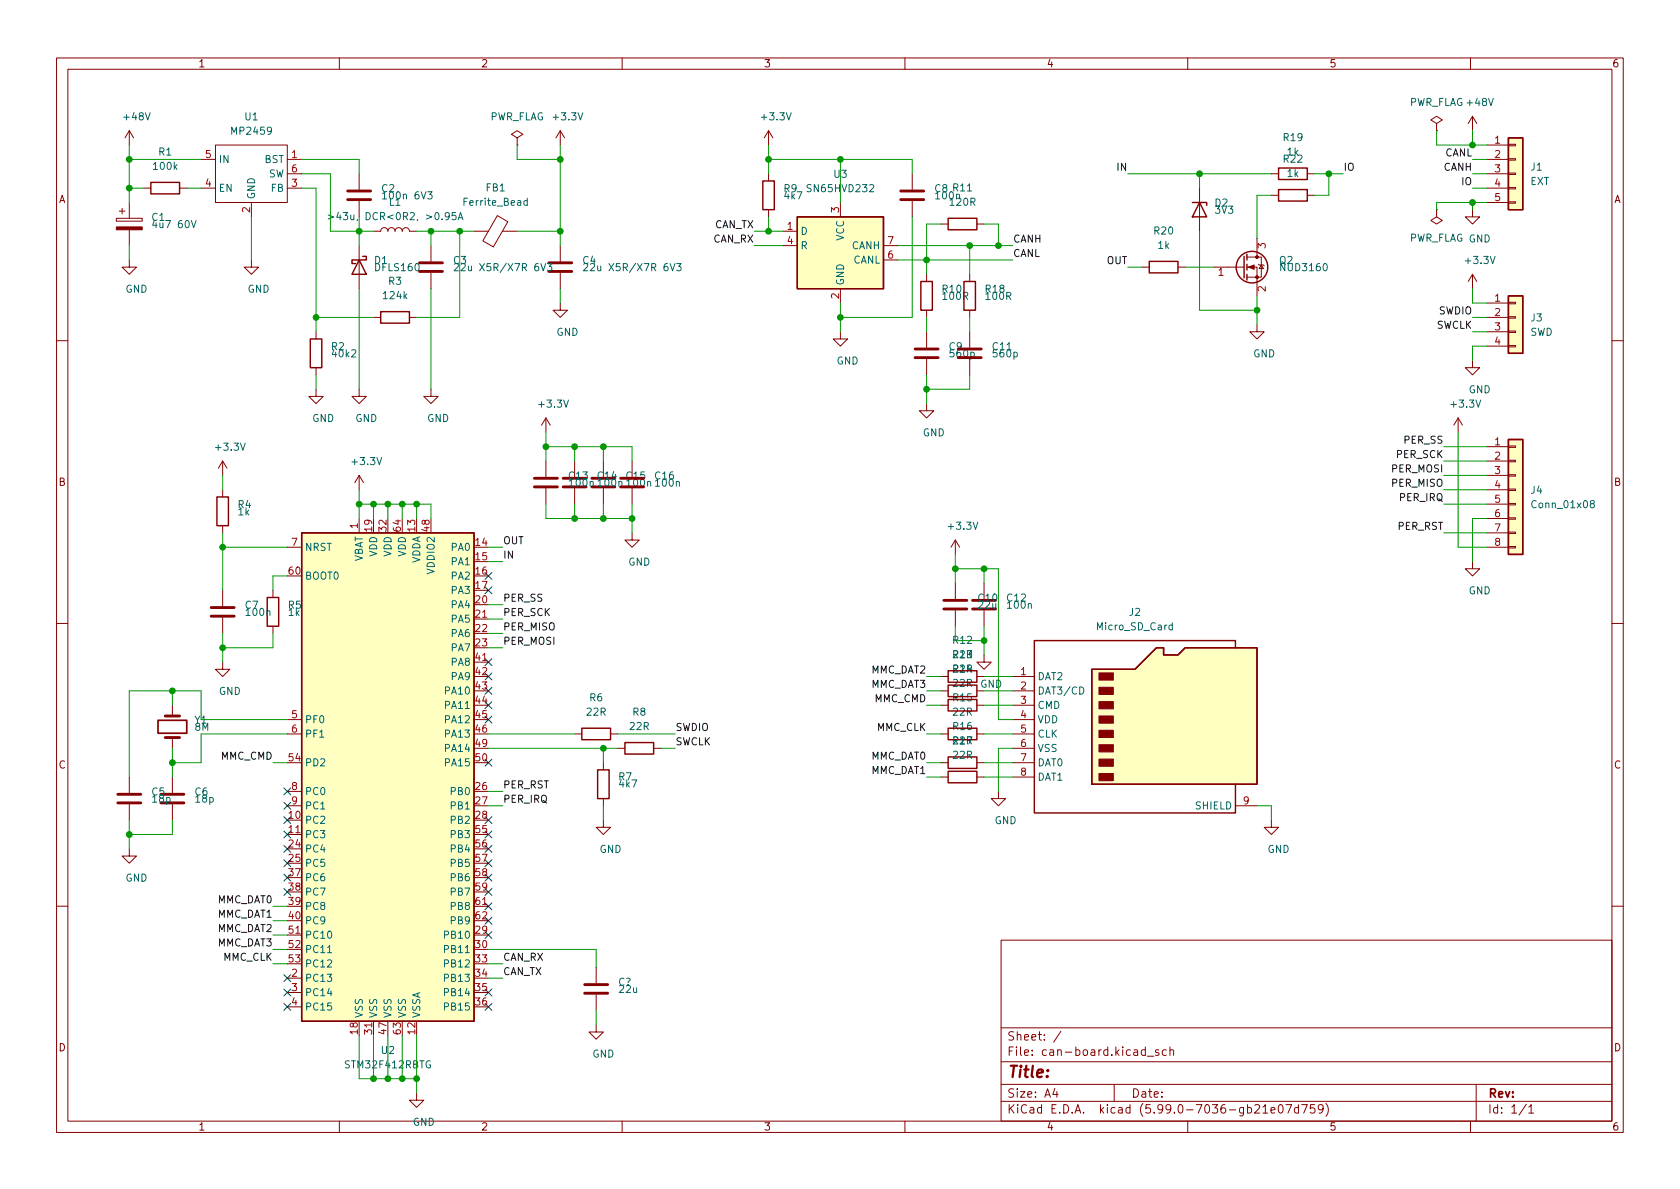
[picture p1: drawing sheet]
<svg xmlns="http://www.w3.org/2000/svg" width="297mm" height="210mm" viewBox="0 0 297 210" stroke-linecap="round" stroke-linejoin="round" font-family="sans-serif">
<g fill="none" stroke="#840000" stroke-width=".18">
<path d="M10 10.2h277v190.1h-277zM12 12.2h273v186.1h-273zM60 10.2v2M110 10.2v2M160 10.2v2M210 10.2v2M260 10.2v2M20.6 38.6h4.5v.5h-4.5zM21.1 37.3h1M21.6 36.8v1M22.9 23.1l-.8 1.3M22.9 23.1v2.5"/>
<path d="M22.9 35.8v2.8M22.9 23.1l.7 1.3M25.4 33.3h1.3M31.7 33.3h1.3M35.6 28.2h2.5M35.6 33.3h2.5M38.1 25.6h12.7v10.2h-12.7zM44.4 35.8v2.5M50.8 30.7h2.5M50.8 28.2h2.5M50.8 33.3h2.5M63.5 30.7v2.8"/>
<path d="M63.5 35.6v2.7M87.9 38.1l1.9 1.1-2.6 4.5-1.8-1.1zM91.4 24.4l1.1-.7-1.1-.6-1 .6 1 .7v1.2M91.4 25.6h.1M99.1 23.1v2.5M99.1 23.1l-.8 1.3M99.1 23.1l.7 1.3M135.9 23.1l-.8 1.3M135.9 23.1v2.5M135.9 30.7v1.3M135.9 37.1v1.2M135.9 23.1l.8 1.3"/>
<path d="M148.6 35.8v2.5M161.3 30.7v2.8M161.3 35.6v2.7M166.4 39.6h1.2M172.7 39.6h1.3M212.1 33.3v7.6M224.8 34.5h1.3M224.8 30.7h1.3M231.1 34.5h1.3M231.1 30.7h1.3M254 21.8l1-.6-1-.6-1 .6 1 .6v1.3M254 23.1h.1"/>
<path d="M254 37.1v1.2l1 .7-1 .6-1-.6 1-.7M254 37.1h.1M260.3 37.1v1.2h1.3l-1.3 1.3-1.2-1.3h1.2M260.3 20.6l-.7 1.2M260.3 20.6v2.5M260.3 20.6l.8 1.2M262.9 30.7h3.8M262.9 28.2h3.8M262.9 33.3h3.8M262.9 25.6h3.8M262.9 35.8h3.8M266.7 35.7h1.3v.2h-1.3z"/>
<path d="M266.7 33.1h1.3v.3h-1.3zM266.7 28.1h1.3v.2h-1.3zM266.7 25.5h1.3v.3h-1.3zM266.7 30.6h1.3v.3h-1.3zM22.9 46v1.2h1.2l-1.2 1.3-1.3-1.3h1.3M22.9 40.6v2.8M44.4 46v1.2h1.3l-1.3 1.3-1.2-1.3h1.2M55.9 58.7v1.2M63.5 43.4v7.6M66 40.9h1.3a.64 .64 0 0 1 .6-.6 .64 .64 0 0 1 .7 .6 .64 .64 0 0 1 .6-.6 .64 .64 0 0 1 .6 .6 .64 .64 0 0 1 .7-.6 .64 .64 0 0 1 .6 .6 .64 .64 0 0 1 .7-.6 .64 .64 0 0 1 .6 .6h1.3M66 56.1h1.3M72.4 56.1h1.3"/>
<path d="M76.2 43.4v2.8M76.2 48.3v2.7M83.8 40.9h2.6M88.8 40.9h2.6M99.1 53.6v1.3h1.2l-1.2 1.2-1.3-1.2h1.3M99.1 43.4v2.8M99.1 48.3v2.7M138.4 40.9h2.6M138.4 43.4h2.6M148.6 58.7v1.2h1.3l-1.3 1.3-1.3-1.3h1.3M148.6 51v2.6M156.2 43.4h2.5"/>
<path d="M156.2 46h2.5M163.8 48.5v1.3M163.8 54.9v1.2M163.8 58.7v2.8M171.4 48.5v1.3M171.4 54.9v1.2M171.4 58.7v2.8M201.9 47.2h1.3M208.3 47.2h1.2M214.6 47.2h5.4M220.5 47.2h1.7v5.1M220.5 45.5h2.5v3.5h-2.5"/>
<path d="M222.2 57.4v1.3h1.3l-1.3 1.2-1.2-1.2h1.2M222.2 42.2v3.3M222.5 46.7l.1 .2h.8l.1 .1M223 46.9l.4 .6h-.8zM260.3 48.5v2.5M260.3 48.5l-.7 1.3M260.3 48.5l.8 1.3M262.9 56.1h3.8M262.9 53.6h3.8M262.9 58.7h3.8M266.7 58.5h1.3v.3h-1.3zM266.7 53.5h1.3v.2h-1.3z"/>
<path d="M266.7 56h1.3v.3h-1.3zM10 60.2h2M55.9 68.8v1.3h1.2l-1.2 1.3-1.3-1.3h1.3M55.9 65v1.3M63.5 68.8v1.3h1.3l-1.3 1.3-1.3-1.3h1.3M76.2 68.8v1.3h1.3l-1.3 1.3-1.3-1.3h1.3M96.5 73.9v2.5M96.5 73.9l-.7 1.3M96.5 73.9l.8 1.3M163.8 71.4v1.2h1.3l-1.3 1.3-1.2-1.3h1.2M163.8 63.5v2.8M171.4 63.5v2.8"/>
<path d="M257.8 73.9l-.8 1.3M257.8 73.9v2.5M257.8 73.9l.8 1.3M260.3 63.7v1.3h1.3l-1.3 1.3-1.2-1.3h1.2M262.9 79h3.8M262.9 61.2h3.8M266.7 78.9h1.3v.2h-1.3zM266.7 61.1h1.3v.2h-1.3zM285 60.2h2M39.4 81.5l-.8 1.3M39.4 81.5v2.6M39.4 86.6v1.3"/>
<path d="M39.4 93v1.2M39.4 81.5l.7 1.3M50.8 96.8h2.5M63.5 84.1v2.5M63.5 91.7v2.5M63.5 84.1l-.8 1.2M63.5 84.1l.8 1.2M96.5 81.5v2.8M96.5 86.4v2.7M101.6 81.5v2.8M101.6 86.4v2.7M106.7 81.5v2.8"/>
<path d="M106.7 86.4v2.7M111.8 94.2v1.3h1.2l-1.2 1.3-1.3-1.3h1.3M111.8 81.5v2.8M111.8 86.4v2.7M168.9 95.5l-.8 1.3M168.9 95.5v2.5M168.9 95.5l.8 1.3M260.3 99.3v1.3h1.3l-1.3 1.2-1.2-1.2h1.2M262.9 81.5h3.8M262.9 84.1h3.8M262.9 86.6h3.8M262.9 89.1h3.8"/>
<path d="M262.9 91.7h3.8M262.9 94.2h3.8M262.9 96.8h3.8M266.7 91.6h1.3v.2h-1.3zM266.7 94.1h1.3v.3h-1.3zM266.7 96.6h1.3v.3h-1.3zM266.7 89h1.3v.3h-1.3zM266.7 83.9h1.3v.3h-1.3zM266.7 81.4h1.3v.3h-1.3zM266.7 86.5h1.3v.2h-1.3zM10 110.2h2M39.4 117.1v1.3h1.2l-1.2 1.2-1.3-1.2h1.3"/>
<path d="M39.4 104.4v2.8M39.4 109.2v2.8M48.3 104.4v1.3M48.3 110.7v1.3M83.8 109.5h2.6M83.8 117.1h2.6M166.4 119.6h1.2M168.9 103.1v2.8M168.9 107.9v2.8M172.7 119.6h1.3M174 115.8v1.3h1.3l-1.3 1.3-1.3-1.3h1.3M174 103.1v2.8"/>
<path d="M174 107.9v2.8M179.1 119.6h3.8M285 110.2h2M22.9 137.4v2.8M30.5 124.7v1.9M30.5 130.4v1.9M30.5 137.4v2.8M50.8 129.8h2.5M50.8 127.2h2.5M50.8 139.9h2.5M101.6 129.8h1.3M106.7 134.9v1.2"/>
<path d="M107.9 129.8h1.3M109.2 132.3h1.3M115.6 132.3h1.2M166.4 129.8h1.2M166.4 122.2h1.2M166.4 124.7h1.2M166.4 134.9h1.2M166.4 137.4h1.2M172.7 129.8h1.3M172.7 122.2h1.3M172.7 124.7h1.3M172.7 134.9h1.3"/>
<path d="M172.7 137.4h1.3M176.5 139.9v1.3h1.3l-1.3 1.3-1.2-1.3h1.2M179.1 132.3h3.8M179.1 129.8h3.8M179.1 122.2h3.8M179.1 124.7h3.8M179.1 127.2h3.8M179.1 134.9h3.8M179.1 137.4h3.8M22.9 150.1v1.3h1.2l-1.2 1.2-1.3-1.2h1.3M22.9 142.2v2.8M30.5 142.2v2.8"/>
<path d="M50.8 142.5h2.5M50.8 147.6h2.5M106.7 145v1.3h1.2l-1.2 1.3-1.3-1.3h1.3M106.7 141.2v1.3M218.4 142.5h3.8M224.8 145v1.3h1.3l-1.3 1.3-1.3-1.3h1.3M10 160.2h2M50.8 173h2.5M50.8 175.5h2.5M50.8 178h2.5M50.8 165.3h2.5M83.8 160.3h2.6"/>
<path d="M105.4 171.1v2.8M105.4 175.9v2.8M177 166.3h108v32h-108zM285 160.2h2M60 198.3v2M66 180.6v2.5M73.7 193.3v1.3h1.2l-1.2 1.2-1.3-1.2h1.3M105.4 181.2v1.3h1.3l-1.3 1.3-1.3-1.3h1.3M110 198.3v2M160 198.3v2M177 194.8h108M177 191.8h108"/>
<path d="M177 187.8h108M177 181.8h108M186.5 192.5l-.4 1h1M186.9 193v1M187.6 182.4l-1.3 1.9M197 191.8v3M202.5 185.7l-.4-.1-.3 .3v.4l.1 .3h.6M202.5 185.1v1.5M202.9 186.8h1.1M204.9 185.7l-.4-.1-.2 .2 .1 .3 .5 .1v.4h-.6M206.2 185.7l-.4-.1-.3 .3v.4l.1 .3h.6M206.9 185.8l.2-.2 .3 .1 .1 .9"/>
<path d="M206.9 185.1v1.5M210 198.3v2M223.3 195.8l.4-.5v1.5M223.3 196.8h.8M224.7 196.3l.7-.1v-.3l-.5-.1-.2 .2 .1 .8h.6M226.2 195.4l.2-.1a.81 .81 0 0 1 .5 .7 .81 .81 0 0 1-.3 .8h-.1a.81 .81 0 0 1-.6-.6 .81 .81 0 0 1 .3-.8zM227.4 195.3h1l-.7 1.5M229.6 195.9l-.5-.1-.2 .3v.4l.1 .3h.6M229.6 195.3v1.5M230.1 195.3h1l-.6 1.5M232.4 195.3h-.7l-.1 .7 .3-.1 .5 .1 .1 .2-.1 .5-.2 .1-.6-.1M233.9 196l-.3 .3-.4-.1-.1-.2 .1-.6 .4-.1 .3 .2a.99 .99 0 0 1-.4 1.3h-.3"/>
<path d="M234.4 195.1a1.72 1.72 0 0 1 0 2.3M260 198.3v2M261 191.8v6.5M269.9 195.3l-1.3 1.9M270.3 195.8l.4-.5v1.5M270.3 196.8h.9"/>
</g>
<g fill="none" stroke="#840000" stroke-width=".25">
<path d="M26.7 32.3h5v2h-5zM134.9 32h2v5.1h-2zM141 38.3h15.2v12.7h-15.2zM167.6 38.6h5.1v2h-5.1zM210.8 35.8h2.6v.5M212.1 35.8l1.3 2.5h-2.6zM226.1 33.5h5v2.1h-5zM226.1 29.7h5v2h-5zM266.7 24.4h2.5v12.7h-2.5zM54.9 59.9h2v5.1h-2zM63.5 46l1.3 2.5h-2.6zM64.1 45.3h.7v.7h-2.6v.6h.7"/>
<path d="M67.3 55.1h5.1v2h-5.1zM162.8 49.8h2v5.1h-2zM170.4 49.8h2.1v5.1h-2.1zM203.2 46.2h5.1v2.1h-5.1zM220 45.3v3.8M220.5 45v1M220.5 46.7v1M220.5 48.5v1M266.7 52.3h2.5v10.2h-2.5zM266.7 77.7h2.5v20.3h-2.5zM38.4 87.9h2v5.1h-2zM53.3 94.2h30.5v86.4h-30.5z"/>
<path d="M47.2 105.7h2.1v5h-2.1zM167.6 118.6h5.1v2h-5.1zM193 118.4h7.7l3.8-3.9h1.2v1.3h2.6l1.2-1.3h12.7v24.2h-29.2zM218.4 114.5v-1.2h-35.5v30.5h35.5v-5.1M102.9 128.8h5v2h-5zM105.7 136.1h2v5.1h-2zM110.5 131.3h5.1v2h-5.1zM167.6 133.9h5.1v2h-5.1zM167.6 128.8h5.1v2h-5.1zM167.6 136.4h5.1v2h-5.1zM167.6 123.7h5.1v2h-5.1zM167.6 121.2h5.1v2h-5.1z"/>
<circle cx="221.4" cy="47.2" r="2.79"/>
</g>
<g fill="none" stroke="#840000" stroke-width=".51">
<path d="M61.5 35.3h4M61.5 33.8h4M159.3 35.3h4M159.3 33.8h4M74.2 48h4M74.2 46.5h4M97 48h4.1M97 46.5h4.1M161.8 63.2h4.1M161.8 61.7h4.1M169.4 63.2h4.1M169.4 61.7h4.1"/>
<path d="M94.5 86.1h4.1M94.5 84.6h4.1M99.6 86.1h4M99.6 84.6h4M104.6 86.1h4.1M104.6 84.6h4.1M109.7 86.1h4.1M109.7 84.6h4.1M37.3 109h4.1M37.3 107.4h4.1M166.9 107.7h4M166.9 106.2h4"/>
<path d="M172 107.7h4M172 106.2h4M29.2 126.6h2.5M29.2 130.4h2.5M20.8 142h4.1M20.8 140.5h4.1M28.4 142h4.1M28.4 140.5h4.1M103.4 175.6h4M103.4 174.1h4"/>
</g>
<g fill="none" stroke="#006464" stroke-width=".18">
<path d="M33.8 39l.4 1.3 .5-1.3M58 38l1 .4-1 .3M67.6 34.3l.4-.4v1.3M67.6 35.2h.8M75.6 33.9h.8l-.4 .5 .3 .1v.6l-.1 .1-.6-.1M80.6 37.6h-.6l-.1 .6 .2-.1h.4l.1 .2v.4l-.2 .2-.5-.2M81 38.9l.4-1.3 .5 1.3M81.1 38.5h.6M93.2 35.5h-.3l-.3 .2 .1 .6h.5M93.2 35v1.3M80.3 46.7l.5-.1 .3 .4-.8 .9h.8M96.8 46.6h.8l-.5 .5 .4 .1v.6l-.2 .1-.5-.1"/>
<path d="M103.2 46.7l.5-.1 .2 .4-.8 .9h.8M119.6 46.6h.8l-.4 .5 .4 .1v.6l-.2 .1-.6-.1M281.4 89.1l-.2-.3v-.2l.2-.1 .4 .1 .1 .2-.1 .1-.5 .2-.1 .2v.2l.2 .3 .4-.1 .1-.2-.1-.3-.1-.1M207.3 110.6l-.4-.1-.2 .3 .1 .5h.5M207.3 110.1v1.3M190.9 121.5a.64 .64 0 0 1 .7 .6 .64 .64 0 0 1-.7 .6zM57.9 168.5h.7"/>
</g>
<g fill="#ffffc2" stroke="#ffffc2" stroke-width=".18">
<path d="M193 118.4h7.7l3.8-3.9h1.2v1.3h2.6l1.2-1.3h12.7v24.2h-29.2z"/>
<path d="M141 38.3h15.2v12.7h-15.2z"/>
<path d="M266.7 77.7h2.5v20.3h-2.5z"/>
<path d="M53.3 94.2h30.5v86.4h-30.5z"/>
<path d="M266.7 52.3h2.5v10.2h-2.5z"/>
<path d="M266.7 24.4h2.5v12.7h-2.5z"/>
</g>
<g fill="#840000" stroke="#840000" stroke-width=".18">
<path d="M194.3 136.8h2.5v1.2h-2.5z"/>
<path d="M194.3 134.2h2.5v1.3h-2.5z"/>
<path d="M194.3 131.7h2.5v1.3h-2.5z"/>
<path d="M194.3 129.2h2.5v1.2h-2.5z"/>
<path d="M194.3 126.6h2.5v1.3h-2.5z"/>
<path d="M194.3 124.1h2.5v1.2h-2.5z"/>
<path d="M194.3 121.5h2.5v1.3h-2.5z"/>
<path d="M194.3 119h2.5v1.3h-2.5z"/>
<path d="M220.7 47.2l1-.3v.7z"/>
<path d="M20.6 40.1h4.5v.5h-4.5z"/>
<circle cx="222.2" cy="49" r=".25"/>
<circle cx="222.2" cy="45.5" r=".25"/>
</g>
<path d="M27.9 127.4h5.1v2.3h-5.1z" fill="none" stroke="#840000" stroke-width=".3"/>
<g fill="none" stroke="#009600" stroke-width=".18">
<path d="M22.9 28.2h12.7M22.9 33.3h2.5M22.9 25.6v10.2M33 33.3h2.6M44.4 38.3v7.7M53.3 30.7h5.1v10.2h7.6M53.3 28.2h10.2v2.5M53.3 33.3h2.6v25.4M63.5 38.3v5.1M91.4 25.6v2.6h7.7M99.1 25.6v17.8M135.9 28.2h25.4v2.5"/>
<path d="M135.9 25.6v5.1M135.9 38.3v2.6M148.6 28.2v7.6M161.3 38.3v17.8h-12.7M166.4 39.6h-2.6v8.9M174 39.6h2.5v3.8M199.4 30.7h25.4M212.1 30.7v2.6M224.8 34.5h-2.6v7.7M232.4 30.7h5.1M234.9 30.7v3.8h-2.5M254 23.1v2.5h8.9"/>
<path d="M260.3 23.1v2.5M260.3 35.8v1.3M260.3 30.7h2.6M260.3 28.2h2.6M260.3 33.3h2.6M262.9 35.8h-8.9v1.3M22.9 43.4v2.6M55.9 56.1h10.1M63.5 51v17.8M73.7 40.9h10.1M76.2 40.9v2.5M76.2 51v17.8"/>
<path d="M81.3 40.9v15.2h-7.6M91.4 40.9h7.7M99.1 51v2.6M133.3 43.4h5.1M133.3 40.9h5.1M148.6 53.6v5.1M158.7 43.4h20.4M158.7 46h20.4M163.8 56.1v2.6M171.4 43.4v5.1M171.4 56.1v2.6M199.4 47.2h2.5"/>
<path d="M209.5 47.2h5.1M212.1 40.9v14h10.1M222.2 52.3v5.1M260.3 51v2.6h2.6M260.3 56.1h2.6M260.3 58.7h2.6M55.9 66.3v2.5M96.5 79h15.3v2.5M96.5 76.4v5.1M101.6 79v2.5M106.7 79v2.5M163.8 66.3v5.1"/>
<path d="M171.4 66.3v2.5h-7.6M255.3 79h7.6M257.8 76.4v20.4h5.1M262.9 61.2h-2.6v2.5M39.4 84.1v2.5M39.4 94.2v10.2M39.4 96.8h11.4M63.5 89.1h12.7v2.6M63.5 86.6v5.1M66 89.1v2.6M68.6 89.1v2.6M71.1 89.1v2.6"/>
<path d="M73.7 89.1v2.6M86.4 96.8h2.5M86.4 99.3h2.5M96.5 89.1v2.6h15.3M101.6 89.1v2.6M106.7 89.1v2.6M111.8 89.1v5.1M168.9 98v5.1M255.3 94.2h7.6M255.3 89.1h7.6M255.3 81.5h7.6M255.3 84.1h7.6"/>
<path d="M255.3 86.6h7.6M262.9 91.7h-2.6v7.6M39.4 112v5.1M48.3 112v2.5h-8.9M50.8 101.8h-2.5v2.6M86.4 109.5h2.5M86.4 114.5h2.5M86.4 112h2.5M86.4 106.9h2.5M163.8 119.6h2.6M168.9 100.6h7.6v26.6h2.6M168.9 110.7v2.6h5.1"/>
<path d="M174 100.6v2.5M174 110.7v5.1M174 119.6h5.1M30.5 122.2v2.5M30.5 132.3v5.1M48.3 134.9h2.5M50.8 129.8h-15.2v5.1h-5.1M50.8 127.2h-15.2v-5h-12.7v15.2M86.4 129.8h15.2M86.4 132.3h22.8M86.4 139.9h2.5M106.7 132.3v2.6"/>
<path d="M109.2 129.8h10.2M116.8 132.3h2.6M163.8 134.9h2.6M163.8 129.8h2.6M163.8 124.7h2.6M163.8 122.2h2.6M163.8 137.4h2.6M174 134.9h5.1M174 129.8h5.1M174 124.7h5.1M174 122.2h5.1M174 137.4h5.1"/>
<path d="M179.1 132.3h-2.6v7.6M22.9 145v5.1M30.5 145v2.6h-7.6M86.4 142.5h2.5M106.7 142.5v2.5M222.2 142.5h2.6v2.5M48.3 167.9h2.5M48.3 170.4h2.5M48.3 165.3h2.5M48.3 160.3h2.5M48.3 162.8h2.5M86.4 167.9h19v3.2"/>
<path d="M86.4 173h2.5M86.4 170.4h2.5M105.4 178.7v2.5M63.5 183.1v7.6h10.2M66 183.1v7.6M68.6 183.1v7.6M71.1 183.1v7.6M73.7 183.1v10.2"/>
</g>
<g fill="none" stroke="#000084" stroke-width=".18">
<path d="M85.8 119l1.2 1.2M85.8 101.2l1.2 1.3M85.8 103.8l1.2 1.2M85.8 116.5l1.2 1.2M87 119l-1.2 1.2M87 103.8l-1.2 1.2M87 101.2l-1.2 1.3M87 116.5l-1.2 1.2M50.2 139.3l1.2 1.3M51.4 139.3l-1.2 1.3M85.8 124.1l1.2 1.2M85.8 121.6l1.2 1.2"/>
<path d="M85.8 126.6l1.2 1.3M85.8 134.3l1.2 1.2M87 124.1l-1.2 1.2M87 121.6l-1.2 1.2M87 126.6l-1.2 1.3M87 134.3l-1.2 1.2M50.2 157.1l1.2 1.2M50.2 154.6l1.2 1.2M50.2 152l1.2 1.3M50.2 149.5l1.2 1.2M50.2 147l1.2 1.2M50.2 141.9l1.2 1.2"/>
<path d="M50.2 144.4l1.2 1.2M51.4 154.6l-1.2 1.2M51.4 157.1l-1.2 1.2M51.4 152l-1.2 1.3M51.4 149.5l-1.2 1.2M51.4 147l-1.2 1.2M51.4 141.9l-1.2 1.2M51.4 144.4l-1.2 1.2M85.8 149.5l1.2 1.2M85.8 154.6l1.2 1.2M85.8 152l1.2 1.3M85.8 157.1l1.2 1.2"/>
<path d="M85.8 159.7l1.2 1.2M85.8 147l1.2 1.2M85.8 144.4l1.2 1.2M87 149.5l-1.2 1.2M87 154.6l-1.2 1.2M87 152l-1.2 1.3M87 157.1l-1.2 1.2M87 159.7l-1.2 1.2M87 147l-1.2 1.2M87 144.4l-1.2 1.2M50.2 174.9l1.2 1.2M50.2 172.4l1.2 1.2"/>
<path d="M50.2 177.4l1.2 1.3M51.4 174.9l-1.2 1.2M51.4 172.4l-1.2 1.2M51.4 177.4l-1.2 1.3M85.8 177.4l1.2 1.3M85.8 174.9l1.2 1.2M85.8 162.2l1.2 1.2M85.8 164.7l1.2 1.3M87 177.4l-1.2 1.3M87 174.9l-1.2 1.2M87 162.2l-1.2 1.2M87 164.7l-1.2 1.3"/>
</g>
<g fill="#009600" stroke="#009600" stroke-width=".18">
<circle cx="30.5" cy="134.9" r=".51"/>
<circle cx="22.9" cy="147.6" r=".51"/>
<circle cx="96.5" cy="79" r=".51"/>
<circle cx="101.6" cy="79" r=".51"/>
<circle cx="71.1" cy="89.1" r=".51"/>
<circle cx="73.7" cy="89.1" r=".51"/>
<circle cx="22.9" cy="28.2" r=".51"/>
<circle cx="22.9" cy="33.3" r=".51"/>
<circle cx="55.9" cy="56.1" r=".51"/>
<circle cx="76.2" cy="40.9" r=".51"/>
<circle cx="81.3" cy="40.9" r=".51"/>
<circle cx="63.5" cy="40.9" r=".51"/>
<circle cx="101.6" cy="91.7" r=".51"/>
<circle cx="106.7" cy="91.7" r=".51"/>
<circle cx="111.8" cy="91.7" r=".51"/>
<circle cx="106.7" cy="79" r=".51"/>
<circle cx="106.7" cy="132.3" r=".51"/>
<circle cx="68.6" cy="190.7" r=".51"/>
<circle cx="71.1" cy="190.7" r=".51"/>
<circle cx="73.7" cy="190.7" r=".51"/>
<circle cx="66" cy="190.7" r=".51"/>
<circle cx="30.5" cy="122.2" r=".51"/>
<circle cx="66" cy="89.1" r=".51"/>
<circle cx="63.5" cy="89.1" r=".51"/>
<circle cx="39.4" cy="114.5" r=".51"/>
<circle cx="39.4" cy="96.8" r=".51"/>
<circle cx="99.1" cy="40.9" r=".51"/>
<circle cx="68.6" cy="89.1" r=".51"/>
<circle cx="99.1" cy="28.2" r=".51"/>
<circle cx="176.5" cy="43.4" r=".51"/>
<circle cx="163.8" cy="46" r=".51"/>
<circle cx="171.5" cy="43.4" r=".51"/>
<circle cx="135.9" cy="28.2" r=".51"/>
<circle cx="163.8" cy="68.8" r=".51"/>
<circle cx="168.9" cy="100.6" r=".51"/>
<circle cx="135.9" cy="40.9" r=".51"/>
<circle cx="148.6" cy="28.2" r=".51"/>
<circle cx="148.6" cy="56.1" r=".51"/>
<circle cx="174" cy="113.3" r=".51"/>
<circle cx="222.3" cy="54.9" r=".51"/>
<circle cx="235" cy="30.7" r=".51"/>
<circle cx="212.1" cy="30.7" r=".51"/>
<circle cx="260.3" cy="25.6" r=".51"/>
<circle cx="260.3" cy="35.8" r=".51"/>
<circle cx="174" cy="100.6" r=".51"/>
</g>
<text font-size="2.8" fill="#840000" x="178" y="190.6">Title:</text>
<g font-size="2.1" fill="#840000">
<text x="178" y="184">Sheet: /</text>
<text x="178" y="186.7">File: can-board.kicad_sch</text>
<text x="178" y="196.9">KiCad E.D.A. kicad (5.99.0-7036-gb21e07d759)</text>
<text x="178" y="194.1">Size: A4</text>
<text x="200" y="194.1">Date:</text>
<text x="263" y="194.1">Rev:</text>
<text x="263" y="196.9">Id: 1/1</text>
</g>
<g font-size="1.8" fill="#840000">
<text x="35" y="11.9">1</text>
<text x="85" y="11.9">2</text>
<text x="135" y="11.9">3</text>
<text x="185" y="11.9">4</text>
<text x="235" y="11.9">5</text>
<text x="285" y="11.9">6</text>
<text x="10.3" y="35.9">A</text>
<text x="285.3" y="35.9">A</text>
<text x="10.3" y="85.9">B</text>
<text x="285.3" y="85.9">B</text>
<text x="10.3" y="135.9">C</text>
<text x="285.3" y="135.9">C</text>
<text x="10.3" y="185.9">D</text>
<text x="285.3" y="185.9">D</text>
<text x="35" y="199.9">1</text>
<text x="85" y="199.9">2</text>
<text x="135" y="199.9">3</text>
<text x="185" y="199.9">4</text>
<text x="235" y="199.9">5</text>
<text x="285" y="199.9">6</text>
</g>
<g font-size="1.8" fill="#006464">
<text x="22" y="21.3">+48V</text>
<text x="41.2" y="23.8">MP2459</text>
<text x="43.3" y="21.3">U1</text>
<text x="86.5" y="21.3">PWR_FLAG</text>
<text x="98" y="21.3">+3.3V</text>
<text x="134.8" y="21.3">+3.3V</text>
<text x="249" y="18.7">PWR_FLAG +48V</text>
<text x="28.1" y="27.5">R1</text>
<text x="38.6" y="28.8">IN</text>
<text x="46.8" y="28.8">BST</text>
<text x="227" y="28.8">R22</text>
<text x="227" y="24.9">R19</text>
<text x="227.6" y="27.5">1k</text>
<text x="27.2" y="30">100k</text>
<text x="38.6" y="33.9">EN</text>
<text x="45.1" y="35.3" transform="rotate(-90 45.1 35.3)">GND</text>
<text x="47.4" y="31.4">SW</text>
<text x="47.9" y="33.9">FB</text>
<text x="67.5" y="34">C2</text>
<text x="68.2" y="35.2">100n 6V3</text>
<text x="86" y="33.8">FB1</text>
<text x="138.6" y="34">R9</text>
<text x="138.8" y="35.2">4k7</text>
<text x="143" y="34">SN65HVD232</text>
<text x="147.5" y="31.4">U3</text>
<text x="165.3" y="34">C8 R11</text>
<text x="165.6" y="35.2">100n</text>
<text x="227.6" y="31.3">1k</text>
<text x="270.5" y="32.7">EXT</text>
<text x="270.7" y="30.2">J1</text>
<text x="26.9" y="39.1">C1</text>
<text x="27.4" y="40.3">4u7 60V</text>
<text x="59.9" y="38.9">&gt;43u, DCR&lt;0R2, &gt;0.95A</text>
<text x="68.8" y="36.4">L1</text>
<text x="82.2" y="36.4">Ferrite_Bead</text>
<text x="141.5" y="41.5">D</text>
<text x="168.1" y="36.4">120R</text>
<text x="204.1" y="41.5">R20</text>
<text x="214.8" y="36.5">D2</text>
<text x="214.9" y="37.8">3V3</text>
<text x="66.2" y="46.7">D1</text>
<text x="66.4" y="47.9">DFLS160</text>
<text x="80.2" y="46.7">C3</text>
<text x="81.7" y="47.9">22u X5R/X7R 6V3</text>
<text x="103.1" y="46.7">C4</text>
<text x="104.5" y="47.9">22u X5R/X7R 6V3</text>
<text x="141.5" y="44.1">R</text>
<text x="149.2" y="42.6" transform="rotate(-90 149.2 42.6)">VCC</text>
<text x="150.6" y="44.1">CANH</text>
<text x="150.8" y="46.6">CANL</text>
<text x="204.8" y="44">1k</text>
<text x="226.2" y="46.7">Q2</text>
<text x="226.6" y="47.9">NUD3160</text>
<text x="249" y="42.7">PWR_FLAG GND</text>
<text x="259.3" y="46.7">+3.3V</text>
<text x="22.2" y="51.8">GND</text>
<text x="43.8" y="51.8">GND</text>
<text x="67.9" y="52.9">124k</text>
<text x="68.7" y="50.3">R3</text>
<text x="149.2" y="50.5" transform="rotate(-90 149.2 50.5)">GND</text>
<text x="166.7" y="51.8">R10</text>
<text x="166.8" y="53">100R</text>
<text x="174.3" y="51.8">R18</text>
<text x="174.4" y="53">100R</text>
<text x="98.4" y="59.4">GND</text>
<text x="270.5" y="59.4">SWD</text>
<text x="270.7" y="56.8">J3</text>
<text x="58.6" y="61.9">R2</text>
<text x="58.9" y="63.2">40k2</text>
<text x="147.9" y="64.5">GND</text>
<text x="167.8" y="61.9">C9</text>
<text x="168.1" y="63.2">560p</text>
<text x="175.6" y="61.9">C11</text>
<text x="175.7" y="63.2">560p</text>
<text x="221.6" y="63.2">GND</text>
<text x="259.7" y="69.5">GND</text>
<text x="55.2" y="74.6">GND</text>
<text x="62.8" y="74.6">GND</text>
<text x="75.5" y="74.6">GND</text>
<text x="95.5" y="72.1">+3.3V</text>
<text x="163.1" y="77.2">GND</text>
<text x="256.7" y="72.1">+3.3V</text>
<text x="38.3" y="79.7">+3.3V</text>
<text x="62.4" y="82.2">+3.3V</text>
<text x="42.1" y="89.9">R4</text>
<text x="100.6" y="84.8">C13</text>
<text x="100.8" y="86">100n 100n 100n 100n</text>
<text x="105.7" y="84.8">C14</text>
<text x="110.8" y="84.8">C15</text>
<text x="115.9" y="84.8">C16</text>
<text x="270.7" y="87.3">J4</text>
<text x="271.2" y="89.9">Conn_01x08</text>
<text x="42.1" y="91.1">1k</text>
<text x="167.8" y="93.7">+3.3V</text>
<text x="53.8" y="97.4">NRST</text>
<text x="64.1" y="99.6" transform="rotate(-90 64.1 99.6)">VBAT</text>
<text x="66.7" y="98.5" transform="rotate(-90 66.7 98.5)">VDD</text>
<text x="69.2" y="98.5" transform="rotate(-90 69.2 98.5)">VDD</text>
<text x="71.8" y="98.5" transform="rotate(-90 71.8 98.5)">VDD</text>
<text x="74.3" y="99.7" transform="rotate(-90 74.3 99.7)">VDDA</text>
<text x="76.8" y="101.3" transform="rotate(-90 76.8 101.3)">VDDIO2</text>
<text x="79.9" y="97.4">PA0</text>
<text x="79.9" y="99.9">PA1</text>
<text x="111.1" y="100">GND</text>
<text x="43.4" y="107.6">C7</text>
<text x="51" y="107.6">R5</text>
<text x="53.8" y="102.5">BOOT0</text>
<text x="79.9" y="102.5">PA2</text>
<text x="79.9" y="105">PA3</text>
<text x="79.9" y="107.6">PA4</text>
<text x="173" y="106.4">C10</text>
<text x="173.1" y="107.6">22u</text>
<text x="178.1" y="106.4">C12</text>
<text x="178.3" y="107.6">100n</text>
<text x="259.7" y="105.1">GND</text>
<text x="43.6" y="108.9">100n</text>
<text x="51" y="108.9">1k</text>
<text x="79.9" y="110.1">PA5</text>
<text x="79.9" y="112.6">PA6</text>
<text x="168.6" y="113.8">R12</text>
<text x="194.1" y="111.4">Micro_SD_Card</text>
<text x="199.7" y="108.9">J2</text>
<text x="79.9" y="115.2">PA7</text>
<text x="79.9" y="117.7">PA8</text>
<text x="168.6" y="118.9">R14</text>
<text x="168.6" y="116.4">R13</text>
<text x="38.7" y="122.9">GND</text>
<text x="78.9" y="122.8">PA10</text>
<text x="78.9" y="125.3">PA11</text>
<text x="79.9" y="120.3">PA9</text>
<text x="104.3" y="124">R6</text>
<text x="168.6" y="124">R15</text>
<text x="168.6" y="121.5">22R</text>
<text x="173.3" y="121.6">GND</text>
<text x="183.4" y="120.3">DAT2</text>
<text x="183.4" y="122.8">DAT3/CD</text>
<text x="183.4" y="125.3">CMD</text>
<text x="34.4" y="128">Y1</text>
<text x="34.5" y="129.2">8M</text>
<text x="53.8" y="127.9">PF0</text>
<text x="53.8" y="130.4">PF1</text>
<text x="78.9" y="127.9">PA12</text>
<text x="78.9" y="130.4">PA13</text>
<text x="103.8" y="126.5">22R</text>
<text x="111.4" y="129.1">22R</text>
<text x="111.9" y="126.5">R8</text>
<text x="168.6" y="129.1">R16</text>
<text x="168.6" y="126.5">22R</text>
<text x="168.6" y="131.6">R17</text>
<text x="183.4" y="127.9">VDD</text>
<text x="183.4" y="130.4">CLK</text>
<text x="53.8" y="135.5">PD2</text>
<text x="78.9" y="133">PA14</text>
<text x="78.9" y="135.5">PA15</text>
<text x="109.4" y="138">R7</text>
<text x="168.6" y="134.2">22R</text>
<text x="183.4" y="133">VSS</text>
<text x="183.4" y="135.5">DAT0</text>
<text x="26.9" y="140.7">C5</text>
<text x="27" y="141.9">18p</text>
<text x="34.5" y="140.7">C6</text>
<text x="34.6" y="141.9">18p</text>
<text x="53.8" y="140.6">PC0</text>
<text x="53.8" y="143.1">PC1</text>
<text x="79.9" y="140.6">PB0</text>
<text x="79.9" y="143.1">PB1</text>
<text x="109.5" y="139.2">4k7</text>
<text x="183.4" y="138">DAT1</text>
<text x="211.4" y="143.1">SHIELD</text>
<text x="53.8" y="145.7">PC2</text>
<text x="53.8" y="148.2">PC3</text>
<text x="79.9" y="145.7">PB2</text>
<text x="79.9" y="148.2">PB3</text>
<text x="175.8" y="145.7">GND</text>
<text x="22.2" y="155.9">GND</text>
<text x="53.8" y="150.7">PC4</text>
<text x="53.8" y="153.3">PC5</text>
<text x="53.8" y="155.8">PC6</text>
<text x="79.9" y="150.7">PB4</text>
<text x="79.9" y="153.3">PB5</text>
<text x="79.9" y="155.8">PB6</text>
<text x="106" y="150.8">GND</text>
<text x="224.1" y="150.8">GND</text>
<text x="53.8" y="158.4">PC7</text>
<text x="53.8" y="160.9">PC8</text>
<text x="79.9" y="158.4">PB7</text>
<text x="79.9" y="160.9">PB8</text>
<text x="53.8" y="163.4">PC9</text>
<text x="53.8" y="166">PC10</text>
<text x="78.9" y="166">PB10</text>
<text x="79.9" y="163.4">PB9</text>
<text x="53.8" y="173.6">PC13</text>
<text x="53.8" y="168.5">PC11</text>
<text x="53.8" y="171.1">PC12</text>
<text x="78.9" y="168.5">PB11</text>
<text x="78.9" y="171.1">PB12</text>
<text x="78.9" y="173.6">PB13</text>
<text x="53.8" y="176.1">PC14</text>
<text x="53.8" y="178.7">PC15</text>
<text x="78.9" y="176.1">PB14</text>
<text x="78.9" y="178.7">PB15</text>
<text x="109.3" y="174.3">C?</text>
<text x="109.6" y="175.6">22u</text>
<text x="64.1" y="180.1" transform="rotate(-90 64.1 180.1)">VSS</text>
<text x="66.7" y="180.1" transform="rotate(-90 66.7 180.1)">VSS</text>
<text x="69.2" y="180.1" transform="rotate(-90 69.2 180.1)">VSS</text>
<text x="71.8" y="180.1" transform="rotate(-90 71.8 180.1)">VSS</text>
<text x="74.3" y="180.1" transform="rotate(-90 74.3 180.1)">VSSA</text>
<text x="61.2" y="188.9">STM32F412RBTG</text>
<text x="67.4" y="186.4">U2</text>
<text x="104.7" y="187">GND</text>
<text x="73" y="199.1">GND</text>
</g>
<g font-size="1.8" fill="#a90000">
<text x="36.3" y="27.9">5</text>
<text x="51.6" y="27.9">1</text>
<text x="264.3" y="25.4">1</text>
<text x="264.3" y="27.9">2</text>
<text x="36.3" y="33">4</text>
<text x="51.6" y="30.5">6</text>
<text x="51.6" y="33">3</text>
<text x="264.3" y="30.5">3</text>
<text x="264.3" y="33">4</text>
<text x="264.3" y="35.6">5</text>
<text x="44.2" y="37.6" transform="rotate(-90 44.2 37.6)">2</text>
<text x="139.2" y="40.6">1</text>
<text x="148.3" y="37.6" transform="rotate(-90 148.3 37.6)">3</text>
<text x="139.2" y="43.2">4</text>
<text x="157" y="45.7">6</text>
<text x="157" y="43.2">7</text>
<text x="223.8" y="43.9" transform="rotate(-90 223.8 43.9)">3</text>
<text x="148.3" y="52.8" transform="rotate(-90 148.3 52.8)">2</text>
<text x="215.4" y="48.8">1</text>
<text x="223.8" y="51.5" transform="rotate(-90 223.8 51.5)">2</text>
<text x="264.3" y="53.3">1</text>
<text x="264.3" y="55.9">2</text>
<text x="264.3" y="58.4">3</text>
<text x="264.3" y="61">4</text>
<text x="264.3" y="78.7">1</text>
<text x="264.3" y="81.3">2</text>
<text x="264.3" y="83.8">3</text>
<text x="264.3" y="86.4">4</text>
<text x="264.3" y="88.9">5</text>
<text x="63.2" y="93.5" transform="rotate(-90 63.2 93.5)">1</text>
<text x="65.8" y="93.9" transform="rotate(-90 65.8 93.9)">19</text>
<text x="68.3" y="93.9" transform="rotate(-90 68.3 93.9)">32</text>
<text x="70.9" y="93.9" transform="rotate(-90 70.9 93.9)">64</text>
<text x="73.4" y="93.9" transform="rotate(-90 73.4 93.9)">13</text>
<text x="75.9" y="93.9" transform="rotate(-90 75.9 93.9)">48</text>
<text x="264.3" y="91.4">6</text>
<text x="264.3" y="94">7</text>
<text x="51.1" y="101.6">60</text>
<text x="51.6" y="96.5">7</text>
<text x="84.1" y="96.5">14</text>
<text x="84.1" y="99.1">15</text>
<text x="84.1" y="101.6">16</text>
<text x="264.3" y="96.5">8</text>
<text x="84.1" y="104.1">17</text>
<text x="84.1" y="106.7">20</text>
<text x="84.1" y="109.2">21</text>
<text x="84.1" y="111.8">22</text>
<text x="84.1" y="114.3">23</text>
<text x="84.1" y="116.8">41</text>
<text x="84.1" y="119.4">42</text>
<text x="180.5" y="119.4">1</text>
<text x="84.1" y="121.9">43</text>
<text x="84.1" y="124.5">44</text>
<text x="180.5" y="121.9">2</text>
<text x="180.5" y="124.5">3</text>
<text x="51.6" y="127">5</text>
<text x="51.6" y="129.5">6</text>
<text x="84.1" y="127">45</text>
<text x="84.1" y="129.5">46</text>
<text x="180.5" y="127">4</text>
<text x="180.5" y="129.5">5</text>
<text x="51.1" y="134.6">54</text>
<text x="84.1" y="132.1">49</text>
<text x="84.1" y="134.6">50</text>
<text x="180.5" y="132.1">6</text>
<text x="180.5" y="134.6">7</text>
<text x="180.5" y="137.2">8</text>
<text x="51.6" y="139.7">8</text>
<text x="51.6" y="142.2">9</text>
<text x="84.1" y="139.7">26</text>
<text x="84.1" y="142.2">27</text>
<text x="219.9" y="142.2">9</text>
<text x="51.1" y="144.8">10</text>
<text x="51.1" y="147.3">11</text>
<text x="51.1" y="149.9">24</text>
<text x="84.1" y="144.8">28</text>
<text x="84.1" y="147.3">55</text>
<text x="84.1" y="149.9">56</text>
<text x="51.1" y="152.4">25</text>
<text x="51.1" y="154.9">37</text>
<text x="84.1" y="152.4">57</text>
<text x="84.1" y="154.9">58</text>
<text x="51.1" y="157.5">38</text>
<text x="51.1" y="160">39</text>
<text x="84.1" y="157.5">59</text>
<text x="84.1" y="160">61</text>
<text x="51.1" y="162.6">40</text>
<text x="51.1" y="165.1">51</text>
<text x="51.1" y="167.6">52</text>
<text x="84.1" y="165.1">29</text>
<text x="84.1" y="167.6">30</text>
<text x="84.1" y="162.6">62</text>
<text x="51.1" y="170.2">53</text>
<text x="51.6" y="172.7">2</text>
<text x="84.1" y="170.2">33</text>
<text x="84.1" y="172.7">34</text>
<text x="51.6" y="175.3">3</text>
<text x="51.6" y="177.8">4</text>
<text x="84.1" y="175.3">35</text>
<text x="84.1" y="177.8">36</text>
<text x="63.2" y="182.8" transform="rotate(-90 63.2 182.8)">18</text>
<text x="65.8" y="182.8" transform="rotate(-90 65.8 182.8)">31</text>
<text x="68.3" y="182.8" transform="rotate(-90 68.3 182.8)">47</text>
<text x="70.9" y="182.8" transform="rotate(-90 70.9 182.8)">63</text>
<text x="73.4" y="182.8" transform="rotate(-90 73.4 182.8)">12</text>
</g>
<g font-size="1.8" fill="#0f0f0f">
<text x="255.4" y="27.6">CANL</text>
<text x="197.6" y="30.2">IN</text>
<text x="237.5" y="30.2">IO</text>
<text x="255.2" y="30.2">CANH</text>
<text x="258.5" y="32.7">IO</text>
<text x="126.3" y="40.3">CAN_TX</text>
<text x="126.1" y="42.9">CAN_RX</text>
<text x="179.1" y="42.9">CANH</text>
<text x="179.1" y="45.4">CANL</text>
<text x="195.7" y="46.7">OUT</text>
<text x="253.9" y="58.1">SWCLK</text>
<text x="254.4" y="55.6">SWDIO</text>
<text x="246.1" y="83.5">PER_MOSI</text>
<text x="246.9" y="81">PER_SCK</text>
<text x="248.3" y="78.4">PER_SS</text>
<text x="246.1" y="86.1">PER_MISO</text>
<text x="247.5" y="88.6">PER_IRQ</text>
<text x="247.1" y="93.7">PER_RST</text>
<text x="88.9" y="96.2">OUT</text>
<text x="88.9" y="98.8">IN</text>
<text x="88.9" y="106.4">PER_SS</text>
<text x="88.9" y="111.5">PER_MISO</text>
<text x="88.9" y="108.9">PER_SCK</text>
<text x="88.9" y="114">PER_MOSI</text>
<text x="154" y="119.1">MMC_DAT2</text>
<text x="154" y="121.6">MMC_DAT3</text>
<text x="154.6" y="124.2">MMC_CMD</text>
<text x="119.4" y="131.8">SWCLK</text>
<text x="119.4" y="129.2">SWDIO</text>
<text x="155" y="129.2">MMC_CLK</text>
<text x="39" y="134.3">MMC_CMD</text>
<text x="154" y="136.9">MMC_DAT1</text>
<text x="154" y="134.3">MMC_DAT0</text>
<text x="88.9" y="141.9">PER_IRQ</text>
<text x="88.9" y="139.4">PER_RST</text>
<text x="38.4" y="159.7">MMC_DAT0</text>
<text x="38.4" y="167.3">MMC_DAT3</text>
<text x="38.4" y="164.8">MMC_DAT2</text>
<text x="38.4" y="162.3">MMC_DAT1</text>
<text x="39.4" y="169.9">MMC_CLK</text>
<text x="88.9" y="172.4">CAN_TX</text>
<text x="88.9" y="169.9">CAN_RX</text>
</g>
</svg>
